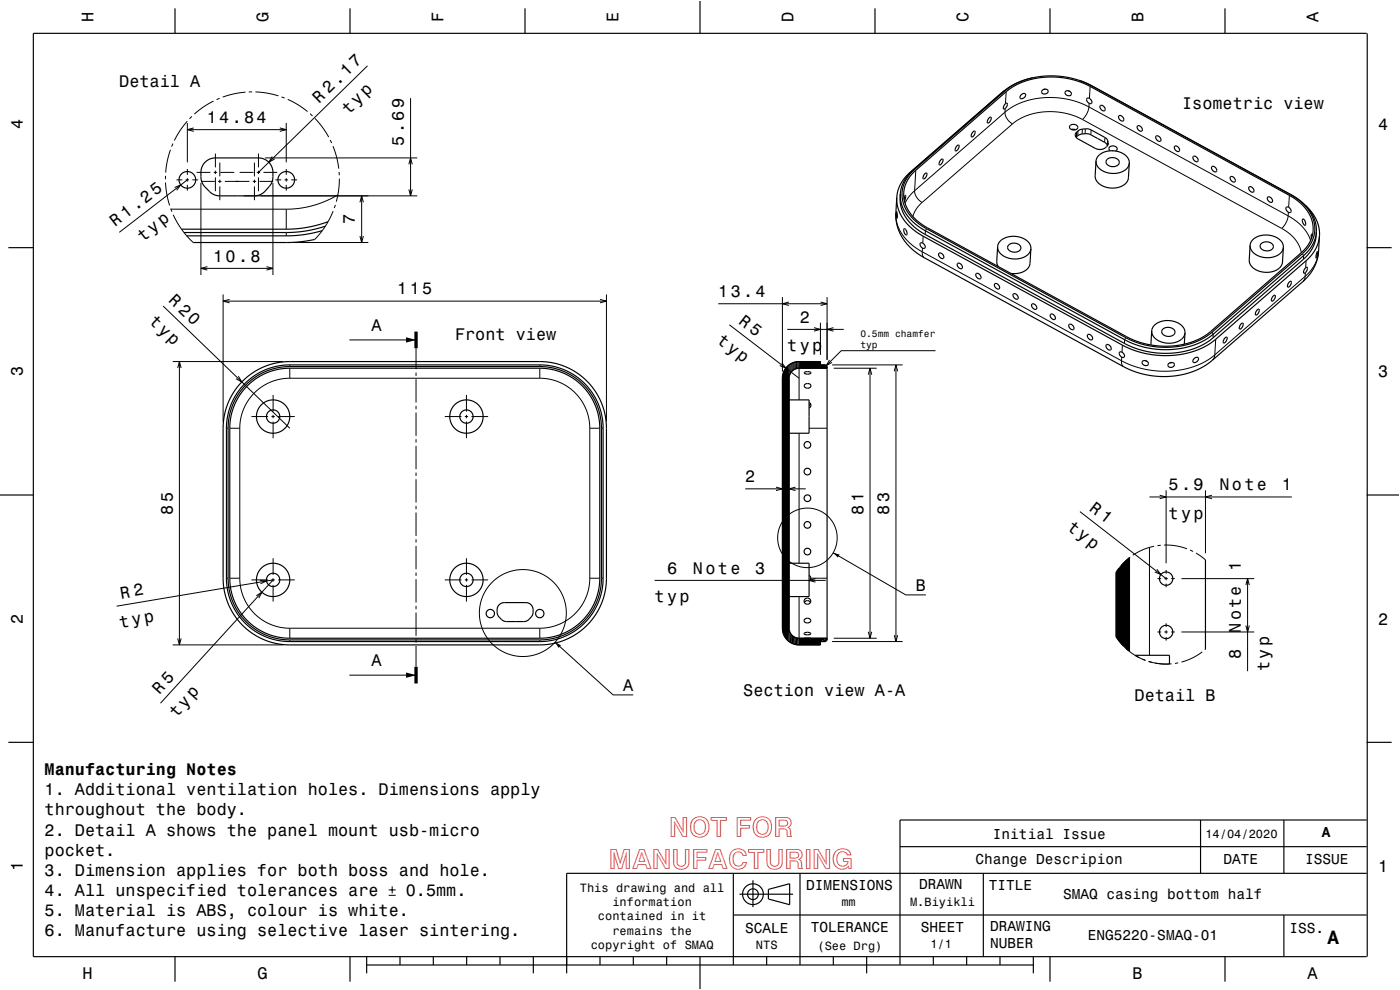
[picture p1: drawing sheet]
<svg xmlns="http://www.w3.org/2000/svg" width="420mm" height="297mm" viewBox="0 0 420 297" stroke-linecap="round" stroke-linejoin="round" font-family="sans-serif">
<g fill="none" stroke="#000" stroke-width=".3">
<path d="M110.3 19.7l-32.8 32M56.2 36.4l-2.2 2.7-1.7 3.1M56.2 36.9v11.8M56.2 38.9h29.7M57.6 34.9l-.7 .7M58.1 38.4l-1.9 .5 1.9 .5M64.1 30.3l-3.3 1.9-2.5 2M65.9 29.5l-.9 .4M73.6 27.6l-3.4 .6-3.4 .9M75.6 27.6h-1M76.6 27.6l3.3 .3 3.6 .9M83.9 38.4l2 .5-2 .5"/>
<path d="M84.5 29.1l.9 .3M85.9 36.9v11.8M86.3 29.8l3.1 1.6 2.9 2.1M93 34.1l.8 .7M94.5 35.5l2.4 2.9 1.7 2.7M123.2 29.4v29.4M301.5 27.3l-.5 .1M301.5 33.7a4.3 4.3 0 0 0 2.2 3.5M301.5 33.7l-27.1 23.5M301.6 32.6l-.1 1.1M301.9 27.5l-.3 3.6M303.7 37.2l-27.1 23.5"/>
<path d="M323.4 39.3l-.1 1.4M324.7 38.7l-.1 1.5M324.7 35.8l-2.5-1.1-2.8-.8-3-.4h-3l-2.6 .4-2.8 .8-2.4 1.1-1.9 1.4M324.7 35.8l59.8 32.7M325.6 38.7l-.1 1.4M326.7 32.1l-3-1.4-3.3-.9-3.4-.5h-3.5l-3.6 .5-3 .8-2.8 1.3-2.6 1.8M326.7 32.1a6.2 6.2 0 0 1-2 3.7M326.7 32.1l59.8 32.7M326.7 31v1.1M327 25.9l-.2 3.6M327.3 39v1.4M327.3 25.7l.3 .1"/>
<path d="M49.6 52.8v1M49.7 54.8l.3 3.4 .9 3.4M51.1 44.9l-.9 3.4-.5 3.5M51.9 43.1l-.4 .9M52.4 56.3l1.8-.8-1.2 1.6M53 54h1.7M55.7 54h1M56.2 50.7v1.8M56.2 53.5v1M56.2 55.5v1.7M56.2 54l-20.4 15.7M57.7 54h1.8"/>
<path d="M59 51.7h4.1M60.3 54.9v27.6M60.3 54.4h4.1M64.1 51.7h1M64.6 46.1v4.1M64.6 51.2v1M64.6 53.2v4.2M65.4 54.4h1M65.9 48.8v4.1M65.9 53.9v1M65.9 55.9v4.2M66.1 51.7h4.2"/>
<path d="M67.4 54.4h7.4M71.9 51.7h4.1M73.1 58.8h52.1M75.8 54.4h1M76.3 48.8v4.1M76.3 53.9v1M76.3 55.9v4.2M77 51.7h1M77.5 46.1v4.1M77.5 51.2v1M77.5 53.2v4.2M77.8 54.4h4.2"/>
<path d="M79 51.7h4.2M79.5 47.4h45.7M81.7 47l-1.1 1.7 1.8-1M81.9 54.9v27.6M82.6 54h1.8M85.4 54h1M85.9 50.7v1.8M85.9 53.5v1M85.9 55.5v1.7M87.4 54h1.7M99.1 42l.4 .9M99.9 43.8l1.1 3.6 .6 3.2"/>
<path d="M101.4 58.5l-3.8 1.9-3.8 1.3-3.9 .8-4 .3M101.7 51.6l.1 1M101.8 53.6l-.2 3.5-.7 3.4M108.5 58.8v14M122.7 56.8l.5 2 .5-2M122.7 49.3l.5-1.9 .5 1.9M274.3 50.9l-.4 .1M274.4 57.2a4.3 4.3 0 0 0 2.2 3.5M274.4 57.2l-1.6 1.7-1.3 2.1M274.7 51.1l-.3 6.1M331.5 41.2l-.1 1.5M332.3 42.3l-.1 1.4"/>
<path d="M332.4 42.9v.5M386.8 58.6l-.2 3.6M387.1 58.3l.3 .2M51.2 62.6l.4 .9M51.3 62.8h34.6M52 64.4l2.5 4.4 3.5 4M62.2 80l-1.9 .5 1.9 .5M79.9 80l2 .5-2 .5M85.9 62.8v6M85.9 69.8v1M87.9 72.8h22.6M99.9 63.3l-2.4 4.7-3.1 3.8"/>
<path d="M100.6 61.5l-.3 .9M108 60.7l.5-1.9 .5 1.9M108 70.8l.5 2 .5-2M268.8 63.9v1.7l.4 1.7 1.5 3.1 2.4 2.7 3.6 2.4M276.6 60.7l-1.7 2-1 2.2M276.7 75.5l.1 1.1 .5 .7M276.7 75.5l59.7 32.7M276.7 74.4v1.1M277 70.9l-.2 2M277.9 68.6l-.3 .6v1.1M384.5 68.5l2.3 1.5 1.8 1.9 1.2 1.9 .6 2M386.5 64.8a6.2 6.2 0 0 1-2 3.7"/>
<path d="M386.5 64.8l2.2 1.4 2 1.8 1.6 2.2 .9 1.9M386.5 63.7v1.1M390.7 76.1l.4 .6-.1 1.1M391.8 78.2l-.1 2.1M395.6 75.4l-.4 2.1-.8 1.9-1.1 1.7-1.8 1.8M49 91.8l37.9 36.7M60.3 80.5h21.6M66.9 88.3v38.2M66.9 90.3h115M68.9 89.8l-2 .5 2 .6M180 89.8l1.9 .5-1.9 .6M181.9 88.3v38.2"/>
<path d="M215.5 91.1h32.6M218.8 97.4l20.9 16.1M234.7 89.1v22.4M236.2 98.8h16.9M236.7 90.6l-2 .5 2 .5M244.2 98.3l1.9 .5-1.9 .5M246.1 96.8v9.7M246.2 90.6l1.9 .5-1.9 .5M248.1 89.1v18.9M250.1 98.3l-2 .5 2 .5M363.6 99.7l.4 .5-.1 1.1M391.5 82.9l-.2 1-.5 .6"/>
<path d="M391.5 82.9l-27.1 23.6M391.6 81.8l-.1 1.1M51.8 108.5h33.1M53.3 110.4l.5-1.9 .5 1.9M53.8 108.5v85M71.5 112.9l1 1.7-1.7-1M81.9 118.5v5M86.9 113.5l-2.9 .3-2.7 .8-2.4 1.2-2.6 2-1.7 2.1-1.6 2.9-.8 2.9-.3 2.8M86.9 113.5h75M86.9 109.5v.5M86.9 110.5v3M104.8 102h20"/>
<path d="M124.8 104.5v6.3M124.8 111.8v1M124.8 113.8v7M139.9 118.5v5M161.9 113.5l2.8 .2 2.9 .9 2.6 1.4 2.2 1.7 1.9 2.3 1.5 2.6 .8 2.9 .3 3M161.9 109.5v.5M161.9 110.5v3M234.5 108.8l1.3 1.6-1.9-.7M239.7 110.5h8.4v-.5l-.5-.5h-1.5v-1h-6.4a5 5 0 0 0-5 5v75a5 5 0 0 0 5 5h6.4v-1h1.5l.5-.5v-.5h-8.4M239.7 110.5l-1 .2-1 .6-.7 1-.3 1v75.3l.3 1 .7 1 1 .7 1 .2M239.7 110.5v9.5M248.9 108l-1 1.7 1.7-1"/>
<path d="M249.6 109.5h21.2M250.1 110.5h12.9M260.5 112.4l.5-1.9 .5 1.9M261 110.5v81M268.3 111.4l.5-1.9 .5 1.9M268.8 109.5v83M280.7 105.2h-28.3l-4.5 4.5M336.4 108.2l.2 1.1 .5 .7M336.5 107.1l-.1 1.1M336.7 103.5l-.1 2.2M337.7 101.3l-.3 .6-.1 1.1M364.4 106.5l-.2 1-.5 .6"/>
<path d="M364.4 106.5l-2.6 1.8-3 1.5-3.6 1-3.9 .5h-4l-3.9-.6-3.8-1-3.2-1.5M364.7 101.8l-.3 4.7M67.9 128.5h.5M68.9 128.5h3M71.9 128.5v45M75.4 125h5M81.4 125h1M81.9 124.5v1M81.9 126.5v5M83.4 125h5M124.8 121.8v1M124.8 123.8v7"/>
<path d="M124.8 131.8v1M124.8 133.8v7M133.4 125h5M139.4 125h1M139.9 124.5v1M139.9 126.5v5M141.4 125h5M176.9 128.5v45M176.9 128.5h3M180.4 128.5h.5M239.7 130v39M242.7 128.5h5.4"/>
<path d="M124.8 141.8v1M124.8 143.8v7M124.8 151.8v1M124.8 153.8v7M223.6 146.7h18.1M232.8 146.1l1.9 .6-1.9 .5M238.7 146.1l-2 .6 2 .5M324 153.5l25.8 20.1M344.8 149.1h42.8M347.9 148.6l1.9 .5-1.9 .5M349.8 147.1v21.9M361.6 147.1v18.9"/>
<path d="M363.6 148.6l-2 .5 2 .5M67.9 173.5h.5M68.9 173.5h3M71.9 173.5l.3 2.7 .8 2.9 1.3 2.4 2 2.6 2.3 1.9 2.7 1.4 2.8 .8 2.8 .3M75.4 174h5M76.9 178.7l1.7-1-1 1.7M78 174.1l2 .2-1.9 .8M81.4 174h1M81.9 167.5v5M81.9 173.5v1M81.9 175.5v5M83.4 174h5"/>
<path d="M124.8 161.8v1M124.8 163.8v7M124.8 171.8v1M124.8 173.8v7M133.4 174h5M139.4 174h1M139.9 167.5v5M139.9 173.5v1M139.9 175.5v5M141.4 174h5M176.9 173.5l-.2 2.8-.8 2.6-1.3 2.7-1.9 2.3-2.3 2-2.6 1.4-2.9 .9-3 .3M176.9 173.5h3"/>
<path d="M180.4 173.5h.5M196.4 174.1h51.3M234.8 173.6l1.9 .5-1.9 .5M239.7 179v12.5M243.2 173.5h4.9M244.7 173.6l-2 .5 2 .5M250 165.8l21.7 12.7h6.1M334.8 171.7v19.4M334.9 171.6l-.1 .1M335.7 170.5l-.6 .8M338.8 167.3l-2.5 2.4M338.8 167.3l-2.1 2-1.9 2.4"/>
<path d="M338.8 167.3v28.1M339 167.1l-.2 .2M344.8 164.2v32.4M346.3 163.9l-3.4 1-3.1 1.7M347.1 170.8l1.2 1.6-1.9-.8M347.2 173.6h1.1M348.2 163.6l-1 .1M349.2 163.5l3.8 .3 3.1 .8M349.3 173.6h1M349.8 171v1.1M349.8 173.1v1M349.8 175.1v1.1"/>
<path d="M351.3 173.6h1.1M354.4 173.6h21.9M357 165l.9 .4M358.8 165.9l2.8 2.1M373.8 175.5l.5-1.9 .5 1.9M374.3 173.6v27.8M35 181.9l46.9-7.9-33.8 37M51.8 193.5h33.1M53.3 191.5l.5 2 .5-2M86.9 188.5h75M86.9 188.5v3M86.9 192v.5"/>
<path d="M124.8 181.8v1M124.8 183.8v7M124.8 191.8v1M124.8 193.8v6.2M161.9 188.5v3M161.9 192v.5M166.5 192.7l17.4 15.8h6.1M249.6 192.5h21.2M250.1 191.5h12.9M260.5 189.5l.5 2 .5-2M268.3 190.5l.5 2 .5-2M334.8 191.1l2.2 2.7"/>
<path d="M334.8 191.1l1.9 2.3 2.1 2M337.7 194.5l.8 .6M338.8 195.4h.1M338.8 195.4l3 1.9M340.5 196.6l3.2 1.5M342.7 197.7l.9 .4M344.6 198.4l3.4 .7 3.5 .1M344.6 198.4l1 .3M346.5 198.9l4.3 .3M347.2 189.6h1.1M349.3 189.6h1M349.8 187v1.1"/>
<path d="M349.8 189.1v1M349.8 191.1v1.1M351.3 189.6h1.1M353.5 198.9l-1 .1M354.4 189.6h21.9M360.7 195.6l-3 1.8-3.3 1.2M361.6 194.8l-.1 .1M373.8 187.7l.5 1.9 .5-1.9M104.8 202.6h20M116.6 268.6h2.1M116.6 267h2.1M117.7 265.9v2.1"/>
<circle cx="242.2" cy="161.4" r="8.9"/>
<circle cx="156.9" cy="183.9" r="13"/>
</g>
<g fill="#000">
<path d="M121.8 101.2l3 .8-3 .8z" fill-rule="evenodd"/>
<path d="M234.7 113.2v75.3z" fill-rule="evenodd"/>
<path d="M236.6 109.6l.2-.2-.1 4.1z" fill-rule="evenodd"/>
<path d="M236.8 109.4l.2-.1v2.9l-.2 .6z" fill-rule="evenodd"/>
<path d="M237 109.3l.2-.1v2.6l-.2 .4z" fill-rule="evenodd"/>
<path d="M237.2 109.2l.4-.2-.4 2.8z" fill-rule="evenodd"/>
<path d="M237.6 109l.2-.1v2.3l-.4 .4z" fill-rule="evenodd"/>
<path d="M237.8 108.9l.2-.1v2.2l-.2 .2z" fill-rule="evenodd"/>
<path d="M238 108.8l.4-.2-.1 2.2-.3 .2z" fill-rule="evenodd"/>
<path d="M238.4 108.6h.2l-.1 2.1-.2 .1z" fill-rule="evenodd"/>
<path d="M238.6 108.6l.2-.1v2.1l-.3 .1z" fill-rule="evenodd"/>
<path d="M238.8 108.5h.5l-.1 2-.4 .1z" fill-rule="evenodd"/>
<path d="M239.3 108.5h.2v2h-.3z" fill-rule="evenodd"/>
<path d="M239.5 108.5h.2v2h-.2z" fill-rule="evenodd"/>
<path d="M239.7 108.5h6.4v1h1.5l.5 .5v.5h-8.4z" fill-rule="evenodd"/>
<path d="M250 165.8l1.9 .6-.5 .9z" fill-rule="evenodd"/>
<path d="M337.1 168.9l1.7-1.6v28.1l-2.1-2-1.9-2.3v-19.4z" fill-rule="evenodd"/>
<path d="M166.5 192.7l1.8 .9-.7 .8z" fill-rule="evenodd"/>
<path d="M236.1 110l.5-.4v82.8a5 5 0 0 1-1.9-3.9v-75.3a5 5 0 0 1 1.4-3.2z" fill-rule="evenodd"/>
<path d="M236.7 188.5l.1 4-.2-.1z" fill-rule="evenodd"/>
<path d="M236.8 189.1l.2 .7v2.8l-.2-.1z" fill-rule="evenodd"/>
<path d="M237 189.8l.2 .3 .2 2.8-.4-.3z" fill-rule="evenodd"/>
<path d="M237.2 190.1l.4 .4v2.5l-.2-.1z" fill-rule="evenodd"/>
<path d="M237.6 190.5l.3 .3 .1 2.3-.4-.1z" fill-rule="evenodd"/>
<path d="M237.9 190.8l.5 .4v2.1l-.4-.2z" fill-rule="evenodd"/>
<path d="M238.4 191.2l.3 .1 .1 2.1-.4-.1z" fill-rule="evenodd"/>
<path d="M238.7 191.3l.4 .1 .2 2h-.5z" fill-rule="evenodd"/>
<path d="M239.1 191.4l.5 .1-.1 2-.2-.1z" fill-rule="evenodd"/>
<path d="M239.6 191.5h8.5l-2 1v1h-6.4h-.2z" fill-rule="evenodd"/>
<path d="M246.1 192.5l2-1v.5l-.5 .5z" fill-rule="evenodd"/>
<path d="M121.8 201.7l3 .9-3 .8z" fill-rule="evenodd"/>
</g>
<g fill="none" stroke="#000" stroke-width=".35">
<path d="M52.5 2.5v7.5M105 2.5v7.5M157.5 2.5v7.5M210 0v10M262.5 2.5v7.5M315 2.5v7.5M367.5 2.5v7.5M410 10h-400v277h400M410.2 10v277M291.9 39.6l.3-.3a.48 .48 0 0 1 .5 .4 .48 .48 0 0 1-.3 .6 .71 .71 0 0 1-1 .6v-.5zM296.7 35.4l.5-.3a1.16 1.16 0 0 1-1 1.7v-.6zM301.3 27.2l-1.1 .9"/>
<path d="M301.6 31.1l.5-.1 .1 .5a1.2 1.2 0 0 1-1.2 1.1l.1-.7zM306.3 28.5l1-.5 .3 .2 .1 .3-.4 .8-1 .3a.63 .63 0 0 1-.3-.6 .63 .63 0 0 1 .3-.5zM310 23.3l-4.4 1.4-3.7 2.2-27.6 24-1.8 2a9.6 9.6 0 0 0 2.3 13.5l3.1 2.2 59.8 32.7a24.6 24.6 0 0 0 25.4-1.2l27.8-24.2 1.7-1.8a9.6 9.6 0 0 0-2.1-13.3l-3.4-2.5-60-32.7-3.3-1.5M310 23.3a26.7 26.7 0 0 1 13.8 .8M310 23.3l-4.4 1.4-3.9 2.2-28.6 24.8-1.7 1.6-1.2 1.9-.8 2.1-.4 1.9M312.7 27.1l.5-.3h.7l.4 .2 .1 .5-.5 .6-.9 .1-.5-.5zM313.6 26.7l-.5 .1M319.7 27.4l.5-.2 .7 .2 .5 .5-.1 .5-.6 .3-.7-.2-.5-.5zM320.5 27.2l.4 .2M321.1 37.6a1.33 1.33 0 0 1 2.2 .8 1.31 1.31 0 0 1-1.4 .6 1.31 1.31 0 0 1-1-1.1zM321.4 38.8l1.3 .1M322.9 39.8l1.4-1 1.6-.2 1 .2 4.9 2.7 .5 .6 .2 .9a2.57 2.57 0 0 1-3.9 1.5l-5.6-3.1-.4-.8z"/>
<path d="M323 39.6l-.1 1.5M323 39.6h.1M323.8 24.1l3.8 1.7 60.3 33 3.6 2.7 1.5 1.7 1 1.8a9.3 9.3 0 0 1 .9 4.5M326.1 29.5l.1-.1a1.07 1.07 0 0 1 1.1 .5 1.07 1.07 0 0 1 0 1.2 1.17 1.17 0 0 1-1.2-1.6zM330.1 31.7a1.09 1.09 0 0 1 1.1 .4 1.09 1.09 0 0 1 .2 1.1 1.17 1.17 0 0 1-1.3-1.5zM335.7 34.7a1.09 1.09 0 0 1 1.1 .4 1.09 1.09 0 0 1 .1 1.2 1.17 1.17 0 0 1-1.2-1.6zM341.3 37.8a1.09 1.09 0 0 1 1.1 .4 1.09 1.09 0 0 1 .1 1.1 1.17 1.17 0 0 1-1.2-1.5zM61.5 48.7l1.2-.9 1.7-.4h13.1a4.3 4.3 0 0 1 4.4 4.3l-.1 2-.4 1.4-2.1 2.5-1.3 .8-1.7 .4-11.1-.1-2-.9-1.9-2-.8-1.3-.2-1.2 .1-2.4 .4-1.2zM269 59.2l.4 3.1 1.4 3.1 2.3 2.7 3.1 2.3 61.1 33.5 4.7 1.7 5.1 1h4.5l4.5-.6 4-1.4 3.6-2 28.7-24.9 1.4-1.6 1-1.7 .7-1.8 .4-1.9M269 59.2l-.3 5.2 .2 2a15.6 15.6 0 0 0 8.4 10.9l60.6 33.1 4.8 1.8 5.2 .7 4-.1 3.8-.6 3.6-1.3 2.7-1.5 28.8-24.9 1.8-1.8a12.5 12.5 0 0 0 3-7.3l.3-4.7M270.1 58.2a12.4 12.4 0 0 0 7.5 11l59.8 32.7 3.3 1.5a24.5 24.5 0 0 0 23.3-3.2l27.7-24 1.3-1.6 1-1.5 .6-1.8 .3-1.8M270.1 58.2l-.1 1.1a12.2 12.2 0 0 0 7.2 10.8l60.1 32.9 3.3 1.5a24.6 24.6 0 0 0 23.3-3.2l28-24.3 1.4-1.8 .9-1.7 .5-1.8 .2-2.2"/>
<path d="M271.2 59.9l.4-1.3-.2 1.8M273.9 51l-1.5 1.5-1.2 1.8-.8 1.9-.3 2M274 51.8l27.9-24.3 2-1.5 3.4-1.6 3.9-1 3.9-.3 4.2 .3 3.9 .9 3.4 1.4 61.3 33.5 2.8 2.3 2.1 2.7 1 2.9 .1 2.8-1 2.8-2 2.6-28.8 25-3.3 1.8-4 1.2-4.6 .6-4.5-.3-3.6-.8-3.7-1.6-60.2-32.9-2.1-1.3-1.9-1.6-1.4-1.9-1.1-1.9-.5-2.2v-2l.4-2 1.1-2zM277.5 52.1l.2-.2a.49 .49 0 0 1 .5 .4 .49 .49 0 0 1-.3 .5 .72 .72 0 0 1-1 .7l.1-.5zM282.3 47.9l.4-.2a1.17 1.17 0 0 1-.9 1.7v-.6zM287.1 43.8l.4-.3a1.16 1.16 0 0 1-.9 1.7v-.6zM322.9 41.1l1.3-.8 2.4-.1 5 2.6 .6 .9M322.9 41.1l-.1 .1M328.8 48.3l-.3 4.4a4.6 4.6 0 0 0 5.2 3.7 4.3 4.3 0 0 0 4.8-3.1l.3-4.4M328.8 48.3a4.7 4.7 0 0 0 5.4 3.7 4.2 4.2 0 0 0 4.6-3.1M328.8 48.3a4.4 4.4 0 0 1 5.1-3.1 4.5 4.5 0 0 1 4.9 3.7M329.3 41.6h.1"/>
<path d="M329.4 40.1h.1M332.1 47.9a2.25 2.25 0 0 1 3.7 .9 2.16 2.16 0 0 1-2.1 1.2 2.16 2.16 0 0 1-1.9-1.5zM332.2 43.7h.1M333.1 45.2a.79 .79 0 0 1-.4-1 .79 .79 0 0 1 1-.4 .95 .95 0 0 1 1.1 .2 .95 .95 0 0 1 .1 1.2l-.2 .1M333.7 45.2h.3M346.9 40.8a1.09 1.09 0 0 1 1.1 .4 1.09 1.09 0 0 1 .1 1.2 1.17 1.17 0 0 1-1.2-1.6zM352.4 43.9a1.09 1.09 0 0 1 1.2 .4 1.09 1.09 0 0 1 .1 1.1 1.17 1.17 0 0 1-1.3-1.5zM358 46.9a1.09 1.09 0 0 1 1.1 .4 1.09 1.09 0 0 1 .1 1.2 1.17 1.17 0 0 1-1.2-1.6zM363.6 50a1.09 1.09 0 0 1 1.1 .4 1.09 1.09 0 0 1 .1 1.1 1.16 1.16 0 0 1-1.2-1.5zM369.2 53a1.09 1.09 0 0 1 1.1 .4 1.09 1.09 0 0 1 .1 1.2 1.17 1.17 0 0 1-1.2-1.6zM374.7 56.1a1.09 1.09 0 0 1 1.2 .4 1.09 1.09 0 0 1 .1 1.1 1.17 1.17 0 0 1-1.3-1.5zM380.3 59.1a1.09 1.09 0 0 1 1.2 .4 1.09 1.09 0 0 1 .1 1.2 1.17 1.17 0 0 1-1.3-1.6z"/>
<path d="M2.5 74.3h7.5M94.4 71.8l-3.5 .6-4 .3-28.9 .1M96.7 69.2l-4.6 1-4.7 .5-31.4 .1M97.6 67.8l-4.8 1.3-5.2 .6-32.4 .1M98.4 66.5l-5.1 1.5-5.7 .7-33.1 .1M269 63.5l.1 1.9zM271.2 68.6l.4 .2 .4 .6v1.1l-.4-.2-.3-.4zM276.1 72.9l.2-.1a1.09 1.09 0 0 1 1 .6 1.09 1.09 0 0 1 0 1.1 1.23 1.23 0 0 1-1.2-1.5zM281.7 76a1.09 1.09 0 0 1 1.1 .4 1.09 1.09 0 0 1 .1 1.1 1.17 1.17 0 0 1-1.2-1.5zM287.3 79a1.08 1.08 0 0 1 1.1 .4 1.08 1.08 0 0 1 .1 1.2 1.17 1.17 0 0 1-1.2-1.6zM299.3 74l-.3 4.6 .5 1.4M299.3 74a4.6 4.6 0 0 0 5.2 3.7 4.3 4.3 0 0 0 4.8-3.1"/>
<path d="M299.3 74a4.3 4.3 0 0 1 5-3.1 4.5 4.5 0 0 1 5 3.7M302.5 73.6a2.25 2.25 0 0 1 3.8 .8 2.16 2.16 0 0 1-2.1 1.3 2.16 2.16 0 0 1-1.9-1.5zM309.3 74.6l-.3 4.4a4.5 4.5 0 0 1-5.2 3.1l-.5-.1M375 73.6l-.2 4.4a4.6 4.6 0 0 0 5.2 3.7 4.3 4.3 0 0 0 4.8-3.1l.2-4.4M375 73.6a4.7 4.7 0 0 1 5.8-3 4.2 4.2 0 0 1 4.2 3.6M375 73.6a4.5 4.5 0 0 0 5 3.7 4.3 4.3 0 0 0 5-3.1M378.3 73.1a2.26 2.26 0 0 1 3.7 .9 2.14 2.14 0 0 1-2.1 1.3 2.14 2.14 0 0 1-1.9-1.5zM385.9 62.2a1.16 1.16 0 0 1 1.4 1.4l-.2 .2a1.16 1.16 0 0 1-1.2-1.6zM390.8 65.8h.4l.3 .5 .2 .8-.1 .5-.7-.7zM391.7 61.7l1.9 2 1.3 2.3 .8 2.3 .2 2.4M393.6 70.9l-.2-.7v1.4M395.2 75.4v1.1l-.4 .9 .1-.9z"/>
<path d="M410 74.3h7.5M292.9 82.1a1.09 1.09 0 0 1 1.1 .4 1.09 1.09 0 0 1 .1 1.1 1.17 1.17 0 0 1-1.2-1.5zM298.4 85.1a1.08 1.08 0 0 1 1.2 .4 1.08 1.08 0 0 1 .1 1.2 1.17 1.17 0 0 1-1.3-1.6zM304 88.2a1.09 1.09 0 0 1 1.2 .4 1.09 1.09 0 0 1 .1 1.1 1.16 1.16 0 0 1-1.3-1.5zM309.6 91.2a1.08 1.08 0 0 1 1.1 .4 1.08 1.08 0 0 1 .1 1.2 1.16 1.16 0 0 1-1.2-1.6zM315.2 94.3a1.08 1.08 0 0 1 1.1 .4 1.08 1.08 0 0 1 .1 1.1 1.17 1.17 0 0 1-1.2-1.5zM320.8 97.3a1.09 1.09 0 0 1 1.1 .4 1.09 1.09 0 0 1 .1 1.2 1.17 1.17 0 0 1-1.2-1.6zM345.5 99.3a4.7 4.7 0 0 1 5.8-3.1 4.2 4.2 0 0 1 4.2 3.7M345.5 99.3a4.6 4.6 0 0 0 5.2 3.7 4.3 4.3 0 0 0 4.8-3.1M345.5 99.3l-.2 4.2M348.8 98.8a2.26 2.26 0 0 1 3.7 .9 2.14 2.14 0 0 1-2.1 1.2 2.14 2.14 0 0 1-1.9-1.5zM355.5 99.9l-.2 3.3"/>
<path d="M372.3 97.2l.3-.2a.49 .49 0 0 1 .5 .3 .49 .49 0 0 1-.3 .6 .71 .71 0 0 1-1 .7l.1-.8zM377.2 93l.4-.3a1.19 1.19 0 0 1-.9 1.8v-.7zM382 88.8l.4-.2a1.16 1.16 0 0 1-.9 1.7v-.7zM386.8 84.6l.3-.2a.48 .48 0 0 1 .4 .4 .48 .48 0 0 1-.2 .5 .71 .71 0 0 1-1.1 .7zM391.7 80.3l.5-.1v.6a1.02 1.02 0 0 1-1.1 1l.1-.7zM72.8 114.4l2.8-2.4 3.5-2 3.9-1.1 3.4-.4h76.2l3 .3 2.4 .6 2.8 1.1 2.4 1.4 3.4 2.9 2.6 3.6 1.8 4.2 .9 4.4v47.9l-.3 2.5-.8 2.6-.9 2.3-1.4 2.4-3.1 3.6-3.9 2.7-4.1 1.7-4.5 .7-76.6 .1-3-.4-2.7-.6-2.5-1.1-2.4-1.4-3.6-3.1-2.7-3.8-1.7-4.2-.8-4.7 .1-47.6 .7-3.5 1.1-3 1.7-3.1zM73.3 115.3l2.8-2.5 3.1-1.7 3.5-1.2 3.7-.4h76.1l2.8 .3 2.4 .6 2.3 .9 2.4 1.3 3.3 2.7 2.7 3.6 1.7 3.9 .8 4.2v47.6l-.4 2.7-.5 2.2-2.1 4.2-2.8 3.5-3.8 2.8-4.2 1.7-4.2 .7-76.6 .1-2.7-.3-2.7-.7-2.3-.9-2.1-1.3-3.5-2.9-2.5-3.4-1.8-4.1-.7-4.4v-47.9l.6-3.2 1.1-3 1.5-2.6zM73.9 115.4l2.7-2.3 3.3-1.7 3.3-1.1 3.2-.3h76.3l2.5 .3 2.5 .6 2 .8 2.2 1.2 3.1 2.5 2.8 3.5 1.8 4.1 .8 4v47.3l-.3 2.5-.6 2.4-.8 2.1-1.3 2.4-2.9 3.4-3.5 2.5-3.9 1.6-4.2 .7-76.8 .1-2.5-.3-2.1-.6-2.4-.9-2.2-1.2-3.4-2.8-2.7-3.6-1.7-4.2-.7-4.4 .1-47.1 .6-3.2 1.1-3 1.6-2.8zM74.1 115.8l2.7-2.2 2.9-1.6 3.3-1.1 3.4-.4h76.1l2.4 .2 2.5 .6 2.3 .9 2.2 1.3 3 2.5 2.6 3.4 1.6 3.7 .8 4.1v47.3l-.3 2.2-.6 2.4-.8 2.1-1.3 2.2-2.7 3.2-3.4 2.5-3.9 1.7-4 .6-76.5 .1-2.7-.3-2.4-.6-2.4-1-1.9-1.1-3.2-2.8-2.5-3.4-1.7-3.9-.7-4.4 .1-47.3 .6-2.9 1.1-3.1 1.5-2.6zM236.1 110a5 5 0 0 1 3.6-1.5h6.4v1h1.5l.5 .5v82l-.5 .5h-1.5v1h-6.4a5 5 0 0 1-5-5v-75a5 5 0 0 1 1.4-3.5zM236.7 120h6v10h-6M241.3 110.5h2"/>
<path d="M241.3 111.7l1.2-.2 .8 .3-.4 .3-.8 .1-.7-.2zM241.4 115.4l.6-.3h.7l.5 .3 .1 .5-.6 .5h-.8l-.6-.5zM248.1 110.5h-8.4a3 3 0 0 0-3 3v75a3 3 0 0 0 3 3h8.4M326.3 100.4a1.08 1.08 0 0 1 1.2 .4 1.08 1.08 0 0 1 .1 1.1 1.17 1.17 0 0 1-1.3-1.5zM331.9 103.4a1.09 1.09 0 0 1 1.1 .4 1.09 1.09 0 0 1 .2 1.2 1.17 1.17 0 0 1-1.3-1.6zM335.9 105.6a1.13 1.13 0 0 1 1.4 1.5l-.2 .1a1.12 1.12 0 0 1-1.2-1.6zM342.8 108.4l.5-.2 .7 .1 .5 .5v.6l-.6 .3-.7-.2-.5-.5zM343.6 108.2l.5 .2M350.6 109.1l.5-.3h.7l.4 .3 .1 .4-.5 .6-.9 .1-.5-.5zM351.5 108.8l-.6 .1M358.2 107.6l.9-.4 .5 .5-.5 .7-.8 .4-.4-.2-.1-.3zM367.5 101.4l.4-.3a1.17 1.17 0 0 1-.9 1.7v-.6z"/>
<path d="M242.7 120.8l.6 .8-.6 .8M243.2 121.2l-.5 .4M0 148.5h10M410 148.5h10M236.7 169h6v10h-6M242.7 172.6a1 1 0 0 1 0 1.7M334.8 171.7v19.4M338.8 167.3v28.1M361.6 168v26.8M149.7 181.4l1.4-.6h6.8a2.3 2.3 0 0 1 2 2.8l-.2 1.1-1 1.1-1.3 .7-5.9-.1-.9-.4-.8-.9a2.86 2.86 0 0 1-.6-2.8zM241.2 191.5h2M241.3 190l1.1-.3 .8 .4-.3 .3h-.9l-.6-.1z"/>
<path d="M241.3 180.7l.4-.4 .5-.1 .9 .5M241.4 185.8l.7-.3 .8 .2a.8 .8 0 0 1 0 1.1 .8 .8 0 0 1-1.1 0l-.5-.4zM340.5 196.6h10.3v2.6M2.5 222.7h7.5M410 222.7h7.5M270 254h140M360.2 246v16M385.2 246v16M410 246h-140v43.5M220 262v27.5M220 274.5h190M221.9 268.3h16"/>
<path d="M225.9 264.1v8M230.5 266.8l6.4-1.7v6.3l-6.4-1.7zM240 262v27.5M295 262v25M385.2 274.5v12.5M410 262h-240v30M52.5 287v7.5M105 287v7.5M110 289.5h200M110 287v5M120 287v2.5M130 287v2.5"/>
<path d="M140 287v2.5M150 287v2.5M160 287v5M180 287v2.5M190 287v2.5M200 287v2.5M210 287v10M230 287v2.5M250 287v2.5M260 287v5M280 287v2.5M290 287v2.5"/>
<path d="M300 287v2.5M310 287v5M315 287v7.5M367.5 287v7.5"/>
<circle cx="56.2" cy="54" r="2.5"/>
<circle cx="85.9" cy="54" r="2.5"/>
<circle cx="81.9" cy="125" r="2"/>
<circle cx="81.9" cy="125" r="5"/>
<circle cx="139.9" cy="125" r="2"/>
<circle cx="139.9" cy="125" r="5"/>
<circle cx="242.2" cy="133.5" r="1"/>
<circle cx="242.2" cy="157.5" r="1"/>
<circle cx="242.2" cy="149.5" r="1"/>
<circle cx="242.2" cy="141.5" r="1"/>
<circle cx="81.9" cy="174" r="2"/>
<circle cx="81.9" cy="174" r="5"/>
<circle cx="139.9" cy="174" r="2"/>
<circle cx="139.9" cy="174" r="5"/>
<circle cx="242.2" cy="165.5" r="1"/>
<circle cx="349.8" cy="173.6" r="2"/>
<circle cx="147.1" cy="184.1" r="1.25"/>
<circle cx="161.9" cy="184.1" r="1.25"/>
<circle cx="242.2" cy="180.4" r=".97"/>
<circle cx="349.8" cy="189.6" r="2"/>
<circle cx="225.9" cy="268.3" r="1.62"/>
<circle cx="225.9" cy="268.3" r="3.1"/>
</g>
<path d="M124.8 99.5v5M124.8 200v5.1" fill="none" stroke="#000" stroke-width="1" stroke-linecap="butt"/>
<path d="M0 0h420v297h-420" fill="none" stroke="#fff" stroke-width=".3"/>
<g font-size="8.3" fill="#f00">
<text x="200.8" y="251">NOT FOR</text>
<text x="182.7" y="260.8">MANUFACTURING</text>
</g>
<text font-size="5.8" x="398.3" y="283.3">A</text>
<g font-size="5.1">
<text x="95.8" y="31.1" transform="rotate(-44 95.8 31.1)">R 2.17</text>
<text x="104.5" y="34.5" transform="rotate(-44 104.5 34.5)">typ</text>
<text x="36.4" y="179.6" transform="rotate(-10 36.4 179.6)">R 2</text>
<text x="36.1" y="188.3" transform="rotate(-10 36.1 188.3)">typ</text>
</g>
<g font-size="5">
<text x="28.1" y="6.5" transform="rotate(-90 28.1 6.5)">H</text>
<text x="80.6" y="6.5" transform="rotate(-90 80.6 6.5)">G</text>
<text x="133.1" y="6.5" transform="rotate(-90 133.1 6.5)">F</text>
<text x="185.6" y="6.5" transform="rotate(-90 185.6 6.5)">E</text>
<text x="238.1" y="6.5" transform="rotate(-90 238.1 6.5)">D</text>
<text x="290.6" y="6.5" transform="rotate(-90 290.6 6.5)">C</text>
<text x="343.1" y="6.5" transform="rotate(-90 343.1 6.5)">B</text>
<text x="395.6" y="6.5" transform="rotate(-90 395.6 6.5)">A</text>
<text x="35.8" y="26.1">Detail A</text>
<text x="354.7" y="32.7">Isometric view</text>
<text x="6.8" y="38.7" transform="rotate(-90 6.8 38.7)">4</text>
<text x="62.1" y="36.9">14.84</text>
<text x="413.5" y="39">4</text>
<text x="121.2" y="43.7" transform="rotate(-90 121.2 43.7)">5.69</text>
<text x="34.6" y="68.1" transform="rotate(-38 34.6 68.1)">R 1.25</text>
<text x="106.5" y="67.3" transform="rotate(-90 106.5 67.3)">7</text>
<text x="42.8" y="72.5" transform="rotate(-38 42.8 72.5)">typ</text>
<text x="64" y="78.5">10.8</text>
<text x="119.2" y="88.3">115</text>
<text x="215.5" y="89.1">13.4</text>
<text x="50.3" y="90.4" transform="rotate(44 50.3 90.4)">R 20</text>
<text x="44.5" y="96.6" transform="rotate(44 44.5 96.6)">typ</text>
<text x="111.5" y="99.4">A</text>
<text x="221.4" y="96.9" transform="rotate(38 221.4 96.9)">R 5</text>
<text x="239.9" y="96.8">2</text>
<text x="136.5" y="102.1">Front view</text>
<text x="214.9" y="102.6" transform="rotate(38 214.9 102.6)">typ</text>
<text x="236.2" y="105.3">typ</text>
<text x="6.8" y="112.9" transform="rotate(-90 6.8 112.9)">3</text>
<text x="413.5" y="113.2">3</text>
<text x="223.6" y="144.7">2</text>
<text x="350.6" y="147.1">5.9</text>
<text x="365.8" y="147.1">Note</text>
<text x="384.5" y="147.1">1</text>
<text x="51.8" y="154.4" transform="rotate(-90 51.8 154.4)">85</text>
<text x="259" y="154.4" transform="rotate(-90 259 154.4)">81</text>
<text x="266.8" y="154.4" transform="rotate(-90 266.8 154.4)">83</text>
<text x="326.6" y="153" transform="rotate(38 326.6 153)">R 1</text>
<text x="350.6" y="155.6">typ</text>
<text x="320" y="158.6" transform="rotate(38 320 158.6)">typ</text>
<text x="200.1" y="172.1">6</text>
<text x="207.9" y="172.1">Note</text>
<text x="226.6" y="172.1">3</text>
<text x="372.3" y="171.2" transform="rotate(-90 372.3 171.2)">1</text>
<text x="274.7" y="177.3">B</text>
<text x="196.4" y="180.6">typ</text>
<text x="6.8" y="187.1" transform="rotate(-90 6.8 187.1)">2</text>
<text x="372.3" y="189.9" transform="rotate(-90 372.3 189.9)">Note</text>
<text x="413.5" y="187.4">2</text>
<text x="372.3" y="197.6" transform="rotate(-90 372.3 197.6)">8</text>
<text x="111.5" y="199.9">A</text>
<text x="380.8" y="201.4" transform="rotate(-90 380.8 201.4)">typ</text>
<text x="47.8" y="208.4" transform="rotate(-48 47.8 208.4)">R 5</text>
<text x="186.9" y="207.3">A</text>
<text x="223" y="208.9">Section view A-A</text>
<text x="52.9" y="215.3" transform="rotate(-48 52.9 215.3)">typ</text>
<text x="340.4" y="210.4">Detail B</text>
<text x="13.4" y="232.5">Manufacturing Notes</text>
<text x="13.4" y="238.6">1. Additional ventilation holes. Dimensions apply</text>
<text x="13.4" y="244.6">throughout the body.</text>
<text x="13.4" y="250.7">2. Detail A shows the panel mount usb-micro</text>
<text x="13.4" y="256.7">pocket.</text>
<text x="6.8" y="261.3" transform="rotate(-90 6.8 261.3)">1</text>
<text x="13.4" y="262.8">3. Dimension applies for both boss and hole.</text>
<text x="413.5" y="261.6">1</text>
<text x="13.4" y="268.8">4. All unspecified tolerances are</text>
<text x="121.7" y="268.8">0.5mm.</text>
<text x="13.4" y="274.9">5. Material is ABS, colour is white.</text>
<text x="13.4" y="280.9">6. Manufacture using selective laser sintering.</text>
<text x="24.7" y="293.8">H</text>
<text x="77.2" y="293.8">G</text>
<text x="339.7" y="293.8">B</text>
<text x="392.2" y="293.8">A</text>
</g>
<g font-size="4.3">
<text x="297.9" y="251.6">Initial Issue</text>
<text x="396.6" y="251.2">A</text>
<text x="292.6" y="259.3">Change Descripion</text>
<text x="367.1" y="259.3">DATE</text>
<text x="391.5" y="259.2">ISSUE</text>
<text x="241.9" y="267">DIMENSIONS</text>
<text x="275.7" y="266.6">DRAWN</text>
<text x="296.6" y="266.9">TITLE</text>
<text x="318.9" y="269.6">SMAQ casing bottom half</text>
<text x="223.6" y="279.8">SCALE</text>
<text x="243.3" y="279.7">TOLERANCE</text>
<text x="276.2" y="279.5">SHEET</text>
<text x="297.1" y="279.3">DRAWING</text>
<text x="326.4" y="282">ENG5220-SMAQ-01</text>
<text x="386.8" y="280">ISS.</text>
<text x="297.1" y="284.5">NUBER</text>
</g>
<g font-size="3.6">
<text x="361.6" y="251.4">14/04/2020</text>
<text x="174" y="267.5">This drawing and all</text>
<text x="183.7" y="271.8">information</text>
<text x="252.4" y="271.8">mm</text>
<text x="273" y="271.8">M.Biyikli</text>
<text x="179.4" y="276.1">contained in it</text>
<text x="183.7" y="280.4">remains the</text>
<text x="177.2" y="284.7">copyright of SMAQ</text>
<text x="226.8" y="284.6">NTS</text>
<text x="245.2" y="284.9">(See Drg)</text>
<text x="279.1" y="284.5">1/1</text>
</g>
<g font-size="2.9">
<text x="258.1" y="101.1">0.5mm chamfer</text>
<text x="258.1" y="104.5">typ</text>
</g>
</svg>
